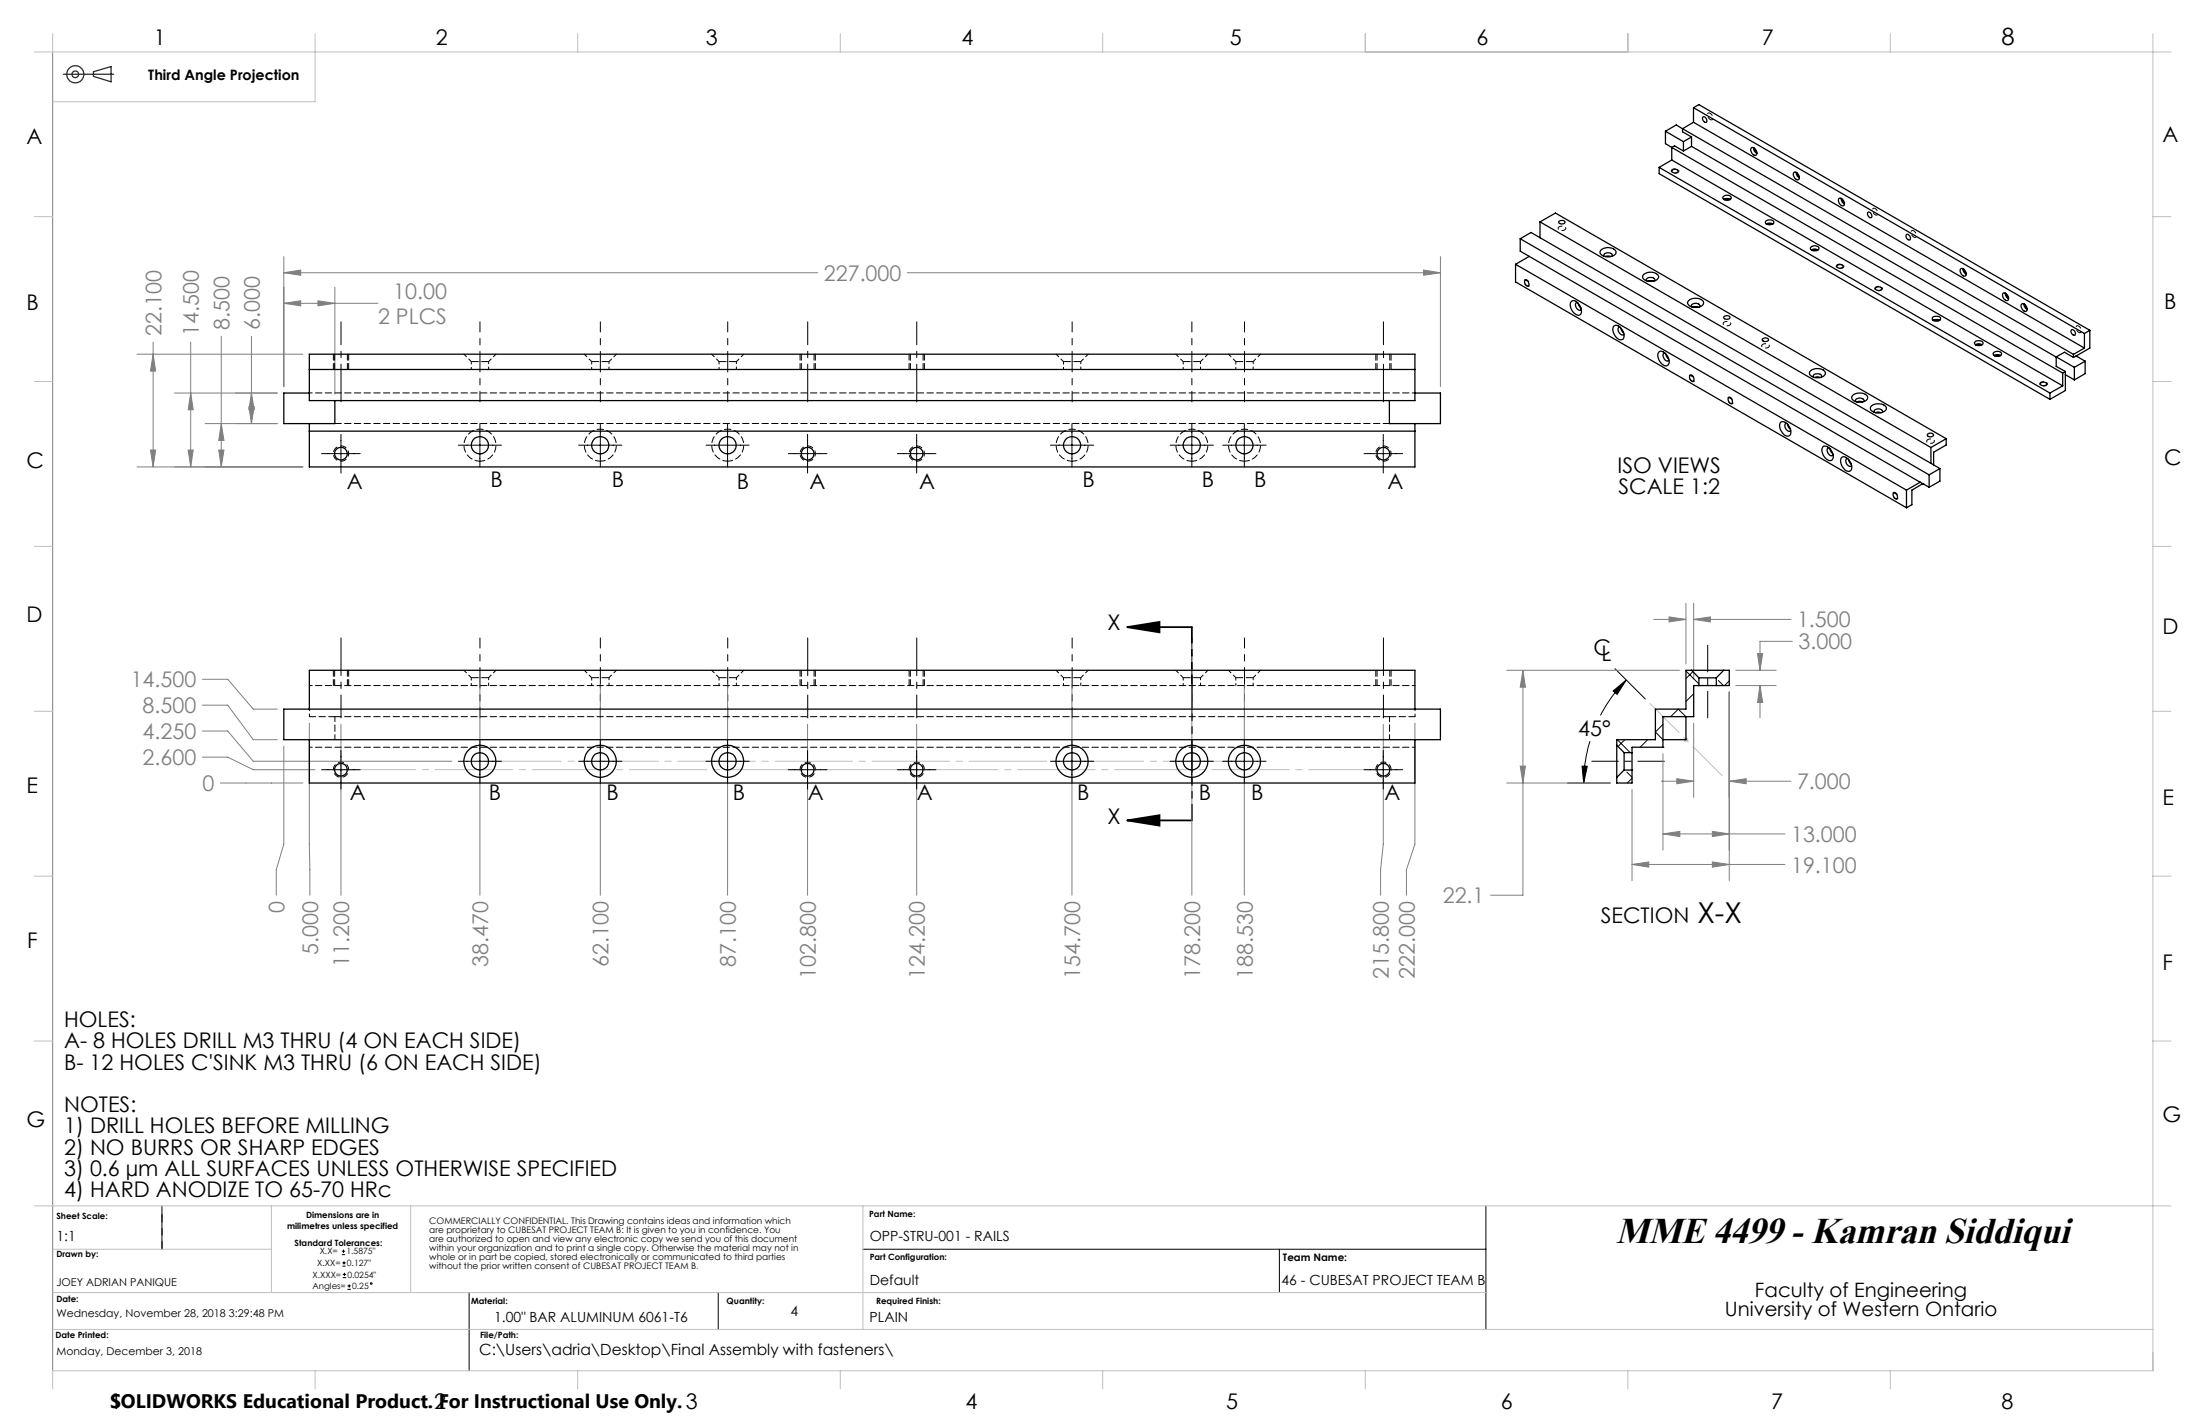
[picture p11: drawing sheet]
<svg xmlns="http://www.w3.org/2000/svg" width="432mm" height="279mm" viewBox="0 0 432 279" stroke-linecap="round" stroke-linejoin="round" font-family="sans-serif">
<g fill="none" stroke="#000" stroke-width=".2">
<path d="M63.1 89h7.6M66.9 85.2v7.6M90 87.3h8.4M94.2 83.1v8.5M113.6 87.3h8.5M117.8 83.1v8.5M138.6 87.3h8.4M142.8 83.1v8.5M154.7 89h7.6M158.5 85.2v7.6M176.1 89h7.6M179.9 85.2v7.6"/>
<path d="M206.2 87.3h8.5M210.4 83.1v8.5M229.7 87.3h8.5M233.9 83.1v8.5M240 87.3h8.5M244.2 83.1v8.5M267.7 89h7.6M271.5 85.2v7.6M316.6 135.6l2.6-2.2-1.8 2.8zM317 131.2l5.9 6M319.2 133.4a28 28 0 0 0-5.1 7M63.1 151h7.6"/>
<path d="M66.9 147.2v7.6M90 149.4h8.4M94.2 145.1v8.5M113.6 149.4h8.5M117.8 145.1v8.5M138.6 149.4h8.4M142.8 145.1v8.5M154.7 151h7.6M158.5 147.2v7.6M176.1 151h7.6M179.9 147.2v7.6M206.2 149.4h8.5"/>
<path d="M210.4 145.1v8.5M229.7 149.4h8.5M233.9 145.1v8.5M240 149.4h8.5M244.2 145.1v8.5M267.7 151h7.6M271.5 147.2v7.6M307.7 153.6h8.4M310.5 150.3l1 .1-.7 3.2zM312.1 145.4a29.4 29.4 0 0 0-1.3 8.2M31.8 236.6v8.5M291.6 236.6v24.2"/>
<path d="M67.1 246.2h.6M67.1 245.5h.6M67.2 248.4h.6M67.2 247.8h.6M67.3 250.7h.6M67.3 250h.6M67.4 245.2v.7M67.5 247.5v.6M67.6 249.7v.7M68.2 253h.7M68.2 252.3h.7M68.5 252v.7"/>
<path d="M92.1 253.6v15.4M141 253.6v7.2M169.4 245.1h122.2M251.1 245.1v8.5"/>
<circle cx="72.9" cy="251.8" r=".16"/>
</g>
<path d="M221.2 123l6.4-1v2.1zM221.2 123h12.7M221.2 161l6.4-1.1v2.1zM221.2 161h12.7" fill="none" stroke="#000" stroke-width=".35"/>
<g fill="none" stroke="#400040" stroke-width=".25">
<path d="M12.5 14.6h9.8M18.3 14.1l3.5-1v3l-3.5-1.1z"/>
<circle cx="14.8" cy="14.6" r="1.68"/>
<circle cx="14.8" cy="14.6" r=".66"/>
</g>
<g fill="none" stroke="#c0c0c0" stroke-width=".2">
<path d="M6.7 10.2h419.4M10.3 6.6v3.6M61.8 6.6v13.4h-51.5M113.4 6.6v3.6M164.9 6.6v3.6M216.4 6.6v3.6M268 6.6v3.6M319.5 6.6v3.6M371 6.6v3.6M422.6 6.6v262.4h-412.3v3.5M6.7 42.5h3.6M422.6 42.5h3.5"/>
<path d="M6.7 74.9h3.6M422.6 74.9h3.5M6.7 107.2h3.6M422.6 107.2h3.5M6.7 139.6h3.6M422.6 139.6h3.5M330.4 145.1h1M330.6 144.8l.7 .7M330.9 144.6v1M331.3 144.8l-.7 .7M6.7 171.9h3.6M422.6 171.9h3.5"/>
<path d="M6.7 204.3h3.6M422.6 204.3h3.5M6.7 236.6h419.4M53.3 236.6v17M80.6 236.6v17M169.4 236.6v24.2M10.3 253.6h281.3M10.3 245.1h43M10.3 260.8h412.3M61.8 269v3.5M113.4 269v3.5M164.9 269v3.5"/>
<path d="M216.4 269v3.5M268 269v3.5M319.5 269v3.5M371 269v3.5"/>
</g>
<g fill="none" stroke="#808080" stroke-width=".2">
<path d="M10.3 10.2v258.8M55.7 59.5l3.3-.5v1zM55.7 53.5l3.3-.5v1zM55.7 50.3v25.5M55.7 59.5h18.5M55.7 53.5h104.8M62.4 59l3.3 .5-3.3 .5zM65.7 56.3v21M178.1 53.5h104.6M279.4 53l3.3 .5-3.3 .5zM282.7 50.3v25.5M26.9 69.5h32.5"/>
<path d="M30.1 69.5l.5 3.3h-1.1zM30.1 67.1v24.5M34.3 77.1h20.1M37.4 77.1l.5 3.3h-1zM37.4 67.1v24.5M43.4 66v25.6M48.9 79.8h1l-.5 3.3zM49.4 77.1l.5 3.3h-1zM49.4 66v17.1M26.9 91.6h32.5M29.5 88.3h1.1l-.5 3.3zM36.9 88.3h1l-.5 3.3z"/>
<path d="M40.3 83.1h14.1M42.9 88.3h1.1l-.6 3.3zM43.4 83.1l.6 3.3h-1.1zM330.9 118.4v11.8M332.4 118.4v14.8M39.7 138.4h5l5 6.7h4.7M39.7 133.3h5l5 5.8h4.7M94.2 134.3v41.3M117.8 134.3v41.3M142.8 134.3v41.3M210.4 134.3v41.3M233.9 134.3v41.3"/>
<path d="M244.2 134.3v41.3M295.7 131.5h33.9M298.9 131.5l.5 3.3h-1zM298.9 131.5v44.1h-6.3M324.6 121.5h6.3M327.6 121l3.3 .5-3.3 .5zM332.4 121.5l3.3-.5v1zM332.4 121.5h19.1M339.4 135.8v37M340.7 131.5h7.9M340.7 134.5h7.9M344.9 128.2h1.1l-.6 3.3z"/>
<path d="M345.4 134.5l.6 3.3h-1.1zM345.4 134.5v6.4M351.8 125.8h-6.4v5.7M39.7 148.6h5l5 2.4h12.1M39.7 143.4h5l5 6h39M43.3 153.6h16.1M55.7 146.4v19.2l-1.5 5v5M60.7 141.9l.1 33.7M66.9 142.1v33.5M158.5 142.1v33.5M179.9 142.1v33.5M271.5 142.1v23.5l-.5 5v5"/>
<path d="M277.7 141.9v23.7l-1.7 5v5M295.7 153.6h20.4M298.4 150.3h1l-.5 3.3zM320.3 154.9v17.9M326.1 153.3h6.3M326.4 147.9v18.9M329.1 152.8l3.3 .5-3.3 .5zM332.4 141.9v14.6M339.4 153.3l3.3-.5v1zM339.4 153.3h12.1M320.3 169.6l3.3-.5v1zM320.3 169.6h30"/>
<path d="M326.4 163.6l3.3-.5v1zM326.4 163.6h23.9M336.1 163.1l3.3 .5-3.3 .5zM336.1 169.1l3.3 .5-3.3 .5z"/>
</g>
<g fill="none" stroke="#000" stroke-width=".2" stroke-dasharray="1.3 .6" stroke-dashoffset=".7" stroke-linecap="butt">
<path d="M329.3 33.9a.76 .76 0 0 1-1.3-.5 .87 .87 0 0 1 1.5 .2l-.2 .3M335.7 23.4a.41 .41 0 0 0 .5-.1 .41 .41 0 0 0-.1-.5l-.2-.4a.44 .44 0 0 0-.7-.2 .44 .44 0 0 0 0 .7l.5 .5M299.7 54.9a.76 .76 0 0 1 .2 1.3 .87 .87 0 0 1-.5-1.4l.3 .1M307.1 45.1a.41 .41 0 0 0 .2-.5 .41 .41 0 0 0-.6-.2h-.3a.44 .44 0 0 0-.6 .4 .44 .44 0 0 0 .6 .4l.7-.1M361.7 52.6a.76 .76 0 0 1-1.3-.5 .87 .87 0 0 1 1.5 .2l-.2 .3M368 42.1a.41 .41 0 0 0 .6-.1 .41 .41 0 0 0-.1-.5l-.2-.4a.44 .44 0 0 0-.7-.2 .44 .44 0 0 0 0 .7l.4 .5M369.2 56.9a.76 .76 0 0 1-1.2-.4 .87 .87 0 0 1 1.5 .2l-.3 .2M375.6 46.5a.41 .41 0 0 0 .6-.1 .41 .41 0 0 0-.1-.6l-.2-.3a.44 .44 0 0 0-.7-.2 .44 .44 0 0 0 0 .7l.4 .5M332.1 73.6a.76 .76 0 0 1 .2 1.3 .87 .87 0 0 1-.6-1.4l.4 .1M339.5 63.8a.41 .41 0 0 0 .1-.5 .41 .41 0 0 0-.5-.2h-.4a.44 .44 0 0 0-.5 .4 .44 .44 0 0 0 .6 .4l.7-.1M339.6 78a.76 .76 0 0 1 .3 1.3 .87 .87 0 0 1-.6-1.4l.3 .1M347.1 68.2a.41 .41 0 0 0 .1-.6 .41 .41 0 0 0-.5-.2h-.4a.44 .44 0 0 0-.5 .5 .44 .44 0 0 0 .6 .4l.7-.1"/>
<path d="M401.6 75.6a.76 .76 0 0 1-1.2-.4 .87 .87 0 0 1 1.4 .2l-.2 .2M408 65.2a.41 .41 0 0 0 .5-.1 .41 .41 0 0 0-.1-.6l-.2-.3a.44 .44 0 0 0-.6-.2 .44 .44 0 0 0 0 .7l.4 .5M68.4 89a1.5 1.5 0 0 1-2.2 1.3 1.5 1.5 0 0 1-.1-2.5 1.5 1.5 0 0 1 2.3 1v.2M160 89a1.5 1.5 0 0 1-2.2 1.3 1.5 1.5 0 0 1-.1-2.5 1.5 1.5 0 0 1 2.3 1v.2M181.4 89a1.5 1.5 0 0 1-2.2 1.3 1.5 1.5 0 0 1-.1-2.5 1.5 1.5 0 0 1 2.3 1v.2M273 89a1.5 1.5 0 0 1-2.2 1.3 1.5 1.5 0 0 1-.1-2.5 1.5 1.5 0 0 1 2.3 1v.2M372 96.7a.76 .76 0 0 1 .3 1.3 .87 .87 0 0 1-.6-1.4l.3 .1M379.4 86.9a.41 .41 0 0 0 .2-.6 .41 .41 0 0 0-.5-.2h-.4a.44 .44 0 0 0-.5 .5 .44 .44 0 0 0 .6 .4l.6-.1M66.9 149.5a1.5 1.5 0 0 1 1.4 2.2 1.5 1.5 0 0 1-2.6 .2 1.5 1.5 0 0 1 1.1-2.4h.1M158.5 149.5a1.5 1.5 0 0 1 1.4 2.2 1.5 1.5 0 0 1-2.6 .2 1.5 1.5 0 0 1 1.1-2.4h.1M179.9 149.5a1.5 1.5 0 0 1 1.4 2.2 1.5 1.5 0 0 1-2.6 .2 1.5 1.5 0 0 1 1.1-2.4h.1M271.5 149.5a1.5 1.5 0 0 1 1.4 2.2 1.5 1.5 0 0 1-2.6 .2 1.5 1.5 0 0 1 1.1-2.4h.1"/>
</g>
<path d="M66.9 78.8v-15.7M158.5 78.8v-15.7M179.9 78.8v-15.7M271.5 78.8v-15.7M66.9 125.2v15.7M158.5 125.2v15.7M179.9 125.2v15.7M271.5 125.2v15.7" fill="none" stroke="#000" stroke-width=".2" stroke-dasharray="15.2 1.3 1.3 1.3" stroke-dashoffset="7.9"/>
<g fill="none" stroke="#000" stroke-width=".2" stroke-dasharray="15.2 1.3 1.3 1.3" stroke-dashoffset="13.2">
<path d="M94.2 78.8v-7.9M94.2 63.1v7.8M117.8 78.8v-7.9M117.8 63.1v7.8M142.8 78.8v-7.9M142.8 63.1v7.8M210.4 78.8v-7.9M210.4 63.1v7.8M233.9 78.8v-7.9M233.9 63.1v7.8M244.3 78.8v-7.9M244.3 63.1v7.8"/>
<path d="M94.2 125.2v7.8M117.8 125.2v7.8M142.8 125.2v7.8M210.4 125.2v7.8M233.9 125.2v7.8M244.3 125.2v7.8M94.2 140.9v-7.9M117.8 140.9v-7.9M142.8 140.9v-7.9M210.4 140.9v-7.9M233.9 140.9v-7.9M244.3 140.9v-7.9"/>
</g>
<path d="M335.2 126.6v14.3M312.4 149.4h14.3" fill="none" stroke="#000" stroke-width=".2" stroke-dasharray="15.2 1.3 1.3 1.3" stroke-dashoffset="10"/>
<path d="M233.9 123v37.9" fill="none" stroke="#000" stroke-width=".35" stroke-dasharray="6.3 1.3 1.3 1.3 1.3 1.3" stroke-dashoffset="3.3"/>
<path d="M31.8 245.1v-6.8" fill="none" stroke="#000" stroke-width=".2" stroke-dasharray="15.2 1.3 1.3 1.3" stroke-dashoffset="13.8"/>
<path d="M94.2 149.4h150.1" fill="none" stroke="#c0c0c0" stroke-width=".2" stroke-dasharray="15.2 1.3 1.3 1.3" stroke-dashoffset="-.7"/>
<path d="M66.9 151h204.6" fill="none" stroke="#c0c0c0" stroke-width=".2" stroke-dasharray="15.2 1.3 1.3 1.3" stroke-dashoffset=".6"/>
<path d="M338 152.2l-14.1-14.2" fill="none" stroke="#c0c0c0" stroke-width=".2" stroke-dasharray="15.2 1.3 1.3 1.3" stroke-dashoffset="7.1"/>
<g fill="none" stroke="#000" stroke-width=".2" stroke-dasharray="1.3 .6" stroke-dashoffset=".1">
<path d="M65.4 69.5v3M68.4 69.5v3M157 69.5v3M160 69.5v3M178.4 69.5v3M181.4 69.5v3M270 69.5v3M273 69.5v3M65.4 134.5v-3M68.4 134.5v-3M157 134.5v-3M160 134.5v-3"/>
<path d="M178.4 134.5v-3M181.4 134.5v-3M270 134.5v-3M273 134.5v-3"/>
</g>
<g fill="#000">
<path d="M221.2 123l6.4-1v2.1zM221.2 161l6.4-1.1v2.1z"/>
<path d="M316.6 135.6l2.6-2.2-1.8 2.8zM310.5 150.3l1 .1-.7 3.2z"/>
</g>
<g fill="#808080">
<path d="M62.4 59l3.3 .5-3.3 .5zM55.7 59.5l3.3-.5v1zM55.7 53.5l3.3-.5v1zM279.4 53l3.3 .5-3.3 .5zM327.6 121l3.3 .5-3.3 .5zM332.4 121.5l3.3-.5v1zM344.9 128.2h1.1l-.6 3.3zM345.4 134.5l.6 3.3h-1.1zM339.4 153.3l3.3-.5v1zM329.1 152.8l3.3 .5-3.3 .5zM336.1 163.1l3.3 .5-3.3 .5zM326.4 163.6l3.3-.5v1zM320.3 169.6l3.3-.5v1zM336.1 169.1l3.3 .5-3.3 .5zM298.4 150.3h1l-.5 3.3zM298.9 131.5l.5 3.3h-1z"/>
<path d="M42.9 88.3h1.1l-.6 3.3zM43.4 83.1l.6 3.3h-1.1z"/>
<path d="M36.9 88.3h1l-.5 3.3zM37.4 77.1l.5 3.3h-1z"/>
<path d="M30.1 69.5l.5 3.3h-1.1zM29.5 88.3h1.1l-.5 3.3zM49.4 77.1l.5 3.3h-1zM48.9 79.8h1l-.5 3.3z"/>
</g>
<g fill="none" stroke="#000" stroke-width=".25">
<path d="M325.6 32.8l76.7 44.3M325.6 32.8v1.3l76.7 44.3M326.9 25.8l3.5 2M326.9 25.8v2.4l1.2 .7M328.1 28.9l76.7 44.3M328.1 31.4l-2.5 1.4M328.1 31.4l76.7 44.3M328.1 28.9l.5-.3 1.8 1M328.1 28.9v2.5M328.2 33.4a.66 .66 0 0 1 .7-.2 .66 .66 0 0 1 .5 .5 .73 .73 0 0 1-1.3-.2zM330.2 25.3v.6l1.8 1M330.2 25.3l76.8 44.2"/>
<path d="M330.2 25.3l-1.2-.8-2.1 1.3M330.4 27.8v1.8M332 28.7l-1.6 .9M332 28.7l71.6 41.4M332 26.9v1.8M332 26.9l-1.6 .9M332.4 24l76.7 44.3M332.4 21.1v2.9M332.4 21.1l76.7 44.3M332.4 21.1l1-.6 76.8 44.3M332.4 24l-2.2 1.3M334.2 23a.69 .69 0 0 1 .7 .3 .69 .69 0 0 1 0 .7 .78 .78 0 0 1-.7-1z"/>
<path d="M338.2 38.6a.97 .97 0 0 1 1.6 .3 .94 .94 0 0 1-1.7-.2zM338.3 39.1l.5-.2 .8 .2M338.4 39.2h1.1M343.7 29a.92 .92 0 0 1 1.1 1.3 .54 .54 0 0 1-.5 .2 .54 .54 0 0 1-.4-.4l-.2-.3a.63 .63 0 0 1 0-.8zM344.2 29l.1 .5 .5 .6M344.3 29l.5 1M352.1 33.8a.98 .98 0 0 1 1 1.4 .81 .81 0 0 1-1.1-.8zM352.5 33.8l.1 .5 .6 .6M352.6 33.9l.6 .9M360.9 38.9a.89 .89 0 0 1 1 .5 .89 .89 0 0 1-.1 1 1.04 1.04 0 0 1-.9-1.5zM361.4 38.9l.2 .8 .4 .3M361.5 39l.5 .9"/>
<path d="M297.5 51.9v3.4l76.7 44.3M297.5 51.9l76.7 44.3M298.4 46.8v2.5l78.5 45.3M298.4 46.8l80.2 46.4M299.3 55.1a.62 .62 0 0 1 .7 .2 .62 .62 0 0 1-.1 .8l-.3-.1-.3-.4zM300.1 50.3l-2.6 1.6M302.3 46.6l-1.8-1-2.1 1.2M302.3 46.6l78.5 45.3M302.3 43.5l76.7 44.3M302.3 43.5l3-1.7 76.7 44.3M302.3 43.5v3.1M306 43.5a.73 .73 0 0 1 1.2 .1 .74 .74 0 0 1-1.3 0z"/>
<path d="M308.4 59.1l.2-.1a1.99 1.99 0 0 1 1.8 2.3 .7 .7 0 0 1-.6 .6 .7 .7 0 0 1-.7-.4 1.9 1.9 0 0 1-.7-2.4zM309.6 59.4h-.1a.9 .9 0 0 0-.1 1 .9 .9 0 0 0 .9 .4l.1-.1M309.8 59.5l.1 .4 .4 .6M314.3 49a2.03 2.03 0 0 1 2.9 .4 1.42 1.42 0 0 1-1.8 1l-.9-.3a.64 .64 0 0 1-.5-.5 .64 .64 0 0 1 .3-.6zM314.8 50.3v-.1a.94 .94 0 0 1 1.6-.4v.5M315.1 50.3l.4-.1 .7 .1M322.6 53.8a2.07 2.07 0 0 1 2.9 .4 1.37 1.37 0 0 1-1.7 1 1.03 1.03 0 0 1-1.3-1.2zM323.2 55.1a.61 .61 0 0 1 .2-.6 .61 .61 0 0 1 .7-.1l.2 .1a.42 .42 0 0 1 .4 .6M323.4 55.2l.5-.1 .6 .1M331.5 58.9a2.06 2.06 0 0 1 2.9 .4 1.34 1.34 0 0 1-1.8 1l-1.1-.4a.57 .57 0 0 1 0-1zM346.6 43.4a1.14 1.14 0 0 1 1.6 .1 .94 .94 0 0 1-1.6 .4zM346.7 44l.5-.2 .8 .2"/>
<path d="M346.8 44h1.1M355.4 48.5a.97 .97 0 0 1 1.6 .3 .96 .96 0 0 1-1.7-.2zM355.5 49l.5-.1 .8 .1M355.6 49.1h1.1M360.6 52.1a.66 .66 0 0 1 .6-.2 .66 .66 0 0 1 .5 .5 .73 .73 0 0 1-1.2-.2zM366.6 41.7a.69 .69 0 0 1 .7 .3 .69 .69 0 0 1 0 .7 .78 .78 0 0 1-.7-1zM368.2 56.4l.5-.1 .6 .2a.62 .62 0 0 1-.6 .5 .62 .62 0 0 1-.6-.4zM374.2 46a.7 .7 0 0 1 .7 .3 .7 .7 0 0 1-.1 .8 .76 .76 0 0 1-.6-1.1zM384.8 52.7a.96 .96 0 0 1 1 1.4 .93 .93 0 0 1-.9-.4 .93 .93 0 0 1-.1-1zM385.3 52.7l.1 .5 .5 .6M385.4 52.8l.5 .9M393.1 57.5a.89 .89 0 0 1 1 .5 .89 .89 0 0 1-.1 1 1.04 1.04 0 0 1-.9-1.5z"/>
<path d="M393.6 57.5l.2 .8 .4 .3M393.7 57.6l.5 .9M396.8 59.7a.96 .96 0 0 1 1 1.3 .95 .95 0 0 1-1-1.3zM397.2 59.6l.1 .5 .6 .6M397.3 59.7l.6 .9M60.7 72.5h217M60.7 69.5h217v9.1h-217zM60.7 77.1h-5v6h10v-4.5M277.7 77.1h5v6h-10v-4.5M316.7 64.1l.1-.1a1.33 1.33 0 0 1 1.7 .9 1.04 1.04 0 0 1-.4 1.8 2.1 2.1 0 0 1-1.4-2.6zM318 64.2a.73 .73 0 0 0-.5 .7 .73 .73 0 0 0 .5 .6l.2 .2a.35 .35 0 0 0 .5-.2M318.1 64.3l.2 .7 .4 .3"/>
<path d="M325.6 69a1.49 1.49 0 0 1 1.9 1.4 .82 .82 0 0 1 0 1 .82 .82 0 0 1-1 .2 2.07 2.07 0 0 1-.9-2.6zM326.8 69.3h-.2a.96 .96 0 0 0 .6 1.5l.4-.2M327 69.5l.2 .6 .3 .3M331.6 73.8a.62 .62 0 0 1 .8 .2 .62 .62 0 0 1-.1 .8l-.3-.1-.3-.4zM332 60.2a.71 .71 0 0 1 .4-.7 .71 .71 0 0 1 .8 .1l.2 .1a.36 .36 0 0 1 .2 .5M332.2 60.3l.5-.2 .6 .2M338.3 62.2a.73 .73 0 0 1 1.2 .1 .65 .65 0 0 1-.6 .4 .65 .65 0 0 1-.6-.5zM339.3 78a.78 .78 0 0 1 .7 1.1 .69 .69 0 0 1-.7-.3 .69 .69 0 0 1 0-.8zM345.9 66.5a.77 .77 0 0 1 1.2 .2 .68 .68 0 0 1-.6 .3 .68 .68 0 0 1-.6-.5zM355.4 72.7a2.03 2.03 0 0 1 2.9 .4 1.77 1.77 0 0 1-2.7 .8 .65 .65 0 0 1-.2-1.2zM355.9 74v-.1a.93 .93 0 0 1 1.6-.3v.4M356.2 74.1l.4-.2 .7 .2"/>
<path d="M363.7 77.5a2.19 2.19 0 0 1 2.8 .2l.1 .2a1.36 1.36 0 0 1-1.8 1l-1.1-.4a.57 .57 0 0 1 0-1zM364.2 78.8a.71 .71 0 0 1 .4-.7 .71 .71 0 0 1 .8 .1h.2a.36 .36 0 0 1 .2 .6M364.5 78.9l.4-.2 .6 .2M367.3 79.6a2.26 2.26 0 0 1 2.9 .2 .76 .76 0 0 1-.7 1.1 1.91 1.91 0 0 1-2.4-.7zM379.3 62.3a1.14 1.14 0 0 1 1.6 .1 .94 .94 0 0 1-1.6 .4zM379.4 62.8l.5-.1 .8 .1M379.5 62.9h1.1M387.7 67.6l.5-.1 .8 .1M387.8 67a.97 .97 0 0 1 1.4 .4 .96 .96 0 0 1-1.7-.2zM387.8 67.7h1.1M391.3 69.2a.97 .97 0 0 1 1.6 .3 .94 .94 0 0 1-1.7-.1zM391.4 69.7l.5-.1 .8 .1"/>
<path d="M391.5 69.8h1.1M400.5 75.1l.6-.1 .6 .2a.65 .65 0 0 1-.5 .5 .65 .65 0 0 1-.7-.3zM402.3 77.1v1.3M403.6 70v1.9l1.8 1M403.6 70l3.5 2.1M403.6 70l1.6-.9 1.8 1M404.8 73.2v2.5M404.8 75.7l-2.5 1.4M405.4 73.5l1.7 1M405.4 72.9v3.7l-3.1 1.8M405.4 72.9l-.6 .3M406.6 64.7a.7 .7 0 0 1 .6 .3 .7 .7 0 0 1 0 .8 .76 .76 0 0 1-.6-1.1z"/>
<path d="M407 69.5v.6M407.1 72.1v2.4M407.5 69.9l1.8 1M407.5 69.9l-.5 .2M409.1 68.3l-2.1 1.2M409.1 65.4v2.9M409.3 70.9v2.4l-2.2 1.2M409.3 70.9l-2.2 1.2M410.2 64.8l-1.1 .6M410.2 64.8v3.5l-2.7 1.6M60.7 83.1v8.5h217v-8.5M60.7 84.6h217"/>
<path d="M349.5 82.8a1.76 1.76 0 0 1 2 2 .74 .74 0 0 1-.5 .8 .74 .74 0 0 1-.9-.3 1.97 1.97 0 0 1-.6-2.5zM350.7 83.1h-.1a.97 .97 0 0 0 .7 1.5l.2-.2M350.9 83.3l.2 .6 .3 .3M357.8 87.6a1.71 1.71 0 0 1 2 1.7 .78 .78 0 0 1-.3 1 .78 .78 0 0 1-1-.2 2.05 2.05 0 0 1-.7-2.5zM359 87.9h-.2a1 1 0 0 0 .8 1.5l.2-.2M359.2 88.1l.1 .4 .4 .5M361.5 89.7a1.4 1.4 0 0 1 1.7 1.1 1.04 1.04 0 0 1-.4 1.7 2 2 0 0 1-1.3-2.8zM362.7 90h-.2a.9 .9 0 0 0-.1 1 .9 .9 0 0 0 1 .4v-.1M362.8 90.1l.1 .5 .5 .5M367.9 80.9a.71 .71 0 0 1 .3-.7 .71 .71 0 0 1 .8 .1 .42 .42 0 0 1 .4 .6M368.1 81l.4-.1 .7 .1M371.7 96.7a.78 .78 0 0 1 .7 1.1 .69 .69 0 0 1-.7-.3 .69 .69 0 0 1 0-.8z"/>
<path d="M374.2 96.2v3.4M376.9 94.6l1.7 1M376.9 94.6l-2.7 1.6M377.4 94.9h.1M377.4 94.9l-2.2 1.3v2.8l-1 .6M378.3 85.2a.73 .73 0 0 1 1.2 .2 .68 .68 0 0 1-.7 .3 .68 .68 0 0 1-.5-.5zM378.6 93.2v2.4M379 87.8v3.1M380.8 91.9l-2.2 1.3M380.8 91.9v2.5l-2.2 1.2M382 86.1l-3 1.7M382 86.1v1.2l-2.5 1.4v2.5"/>
<path d="M55.7 139.1h227v6h-227zM60.7 139.1v-7.6h217v7.6M332 131.5h6.3M332 131.5h-1.1v7.6h-6v6h-7.6v1.1M332 131.5l1.4 1.5M333.4 133h3.5M333.4 134.5h3.5M333.4 133v1.5M333.4 134.5h-1v6.1h-6v6h-6.1v1.1M336.9 133v1.5M338.3 131.5h1.1v3h-2.5M338.3 131.5l-1.4 1.5"/>
<path d="M60.7 145.1v8.5h217v-8.5M317.3 146.2v6.3M317.3 146.2l1.5 1.5M318.8 147.7v3.4M318.8 147.7h1.5M318.8 151.1l-1.5 1.4M318.8 151.1h1.5M320.3 147.7v3.4M320.3 151.1v2.5h-3v-1.1M330.9 140.6v4.5h-4.5"/>
<circle cx="66.9" cy="89" r="1.25"/>
<circle cx="94.2" cy="87.4" r="1.71"/>
<circle cx="117.8" cy="87.4" r="1.71"/>
<circle cx="142.8" cy="87.4" r="1.71"/>
<circle cx="158.5" cy="89" r="1.26"/>
<circle cx="179.9" cy="89" r="1.25"/>
<circle cx="210.4" cy="87.4" r="1.69"/>
<circle cx="233.9" cy="87.4" r="1.71"/>
<circle cx="244.3" cy="87.4" r="1.69"/>
<circle cx="271.5" cy="89" r="1.26"/>
<circle cx="66.9" cy="151" r="1.25"/>
<circle cx="94.2" cy="149.4" r="3.2"/>
<circle cx="94.2" cy="149.4" r="1.71"/>
<circle cx="117.8" cy="149.4" r="3.1"/>
<circle cx="117.8" cy="149.4" r="1.71"/>
<circle cx="142.8" cy="149.4" r="1.71"/>
<circle cx="142.8" cy="149.4" r="3.1"/>
<circle cx="158.5" cy="151" r="1.26"/>
<circle cx="179.9" cy="151" r="1.25"/>
<circle cx="210.4" cy="149.4" r="3.1"/>
<circle cx="210.4" cy="149.4" r="1.69"/>
<circle cx="233.9" cy="149.4" r="3.1"/>
<circle cx="233.9" cy="149.4" r="1.71"/>
<circle cx="244.2" cy="149.4" r="3.1"/>
<circle cx="244.3" cy="149.4" r="1.69"/>
<circle cx="271.5" cy="151" r="1.26"/>
</g>
<path d="M92.5 70.9h3.4M116.1 70.9h3.4M141.1 70.9h3.4M208.7 70.9h3.4M232.2 70.9h3.4M242.6 70.9h3.4M92.5 133h3.4M116.1 133h3.4M141.1 133h3.4M208.7 133h3.4M232.2 133h3.4M242.6 133h3.4" fill="none" stroke="#000" stroke-width=".2" stroke-dasharray="1.3 .6" stroke-dashoffset="-.1"/>
<path d="M60.7 77.1h217M60.7 134.5h217M60.7 146.6h217" fill="none" stroke="#000" stroke-width=".2" stroke-dasharray="1.3 .6" stroke-dashoffset=".7"/>
<path d="M65.7 83.1h207M65.7 140.6h207M65.7 140.6h-5M277.7 140.6h-5" fill="none" stroke="#000" stroke-width=".2" stroke-dasharray="1.3 .6"/>
<path d="M94.2 90.5a3.1 3.1 0 0 1-2.8-4.5 3.1 3.1 0 0 1 5.3-.6 3.1 3.1 0 0 1-1.8 5l-.7 .1M117.8 90.5a3.1 3.1 0 0 1-2.8-4.5 3.1 3.1 0 0 1 5.3-.6 3.1 3.1 0 0 1-1.8 5l-.7 .1M142.8 90.5a3.1 3.1 0 0 1-2.8-4.5 3.1 3.1 0 0 1 5.3-.6 3.1 3.1 0 0 1-1.8 5l-.7 .1M210.4 90.5a3.1 3.1 0 0 1-2.8-4.5 3.1 3.1 0 0 1 5.3-.6 3.1 3.1 0 0 1-1.8 5l-.7 .1M233.9 90.5a3.1 3.1 0 0 1-2.8-4.5 3.1 3.1 0 0 1 5.3-.6 3.1 3.1 0 0 1-1.8 5l-.7 .1M244.3 90.5a3.1 3.1 0 0 1-2.9-4.5 3.1 3.1 0 0 1 5.3-.6 3.1 3.1 0 0 1-1.7 5l-.7 .1M65.7 145.1v-4.5M272.7 145.1v-4.5" fill="none" stroke="#000" stroke-width=".2" stroke-dasharray="1.3 .6" stroke-dashoffset=".3"/>
<g fill="none" stroke="#000" stroke-width=".2" stroke-dasharray="1.3 .6" stroke-dashoffset=".6">
<path d="M91.1 69.5l1.4 1.4M95.9 70.9l1.5-1.4M114.7 69.5l1.4 1.4M119.5 70.9l1.5-1.4M139.7 69.5l1.4 1.4M144.5 70.9l1.5-1.4M207.3 69.5l1.4 1.4M212.1 70.9l1.5-1.4M230.8 69.5l1.4 1.4M235.6 70.9l1.5-1.4M241.1 69.5l1.5 1.4M246 70.9l1.4-1.4"/>
<path d="M91.1 131.5l1.4 1.5M95.9 133l1.5-1.5M114.7 131.5l1.4 1.5M119.5 133l1.5-1.5M139.7 131.5l1.4 1.5M144.5 133l1.5-1.5M207.3 131.5l1.4 1.5M212.1 133l1.5-1.5M230.8 131.5l1.4 1.5M235.6 133l1.5-1.5M241.1 131.5l1.5 1.5M246 133l1.4-1.5"/>
</g>
<g fill="none" stroke="#000" stroke-width=".2" stroke-dasharray="1.3 .6" stroke-dashoffset=".1">
<path d="M65.7 69.5v3M68.2 72.5v-3M157.3 69.5v3M159.8 72.5v-3M178.7 69.5v3M181.2 72.5v-3M270.3 69.5v3M272.8 72.5v-3M65.7 131.5v3M68.2 134.5v-3M157.3 131.5v3M159.8 134.5v-3"/>
<path d="M178.7 131.5v3M181.2 134.5v-3M270.3 131.5v3M272.8 134.5v-3"/>
</g>
<g fill="none" stroke="#000" stroke-width=".2" stroke-dasharray="1.3 .6" stroke-dashoffset=".8">
<path d="M92.5 70.9v1.6M95.9 72.5v-1.6M116.1 70.9v1.6M119.5 72.5v-1.6M141.1 70.9v1.6M144.5 72.5v-1.6M208.7 70.9v1.6M212.1 72.5v-1.6M232.2 70.9v1.6M235.6 72.5v-1.6M242.6 70.9v1.6M246 72.5v-1.6"/>
<path d="M92.5 133v1.5M95.9 134.5v-1.5M116.1 133v1.5M119.5 134.5v-1.5M141.1 133v1.5M144.5 134.5v-1.5M208.7 133v1.5M212.1 134.5v-1.5M232.2 133v1.5M235.6 134.5v-1.5M242.6 133v1.5M246 134.5v-1.5"/>
<path d="M60.7 140.6v-1.5M277.7 140.6v-1.5"/>
</g>
<g fill="none" stroke="#000" stroke-width=".2">
<path d="M330.9 131.7l2.5 2.5M332.2 131.8l-1.3 1.3M332.4 136.1l-1.5 1.5M337.3 133.5l1 1M339.4 133.6l-.9 .9M317.4 145.1l2.6 2.6M318.9 145.1l-1.3 1.4M319.3 151.5l1 1M320.3 152.7l-.9 .9M323.4 145.1l-1.5 1.5M326.4 146.6h.1M326.4 142.1l-1.5 1.5 1.5 1.5"/>
<path d="M327.9 140.6l1.5-1.5 1.5 1.5M332.4 140.6h.1"/>
</g>
<text font-size="7.3" x="317.2" y="244">MME 4499 - Kamran Siddiqui</text>
<text font-size="5.6" x="333.2" y="181.1">X-X</text>
<text font-size="4.7" x="392.8" y="8.8">8</text>
<g font-size="4.2">
<text x="30.2" y="8.8">1</text>
<text x="85.6" y="8.8">2</text>
<text x="138.6" y="8.8">3</text>
<text x="188.7" y="8.8">4</text>
<text x="241.4" y="8.8">5</text>
<text x="289.8" y="8.8">6</text>
<text x="345.8" y="8.8">7</text>
<text x="5.2" y="28.3">A</text>
<text x="424.4" y="27.8">A</text>
<text x="5.2" y="60.8">B</text>
<text x="424.8" y="60.5">B</text>
<text x="5.2" y="91.9">C</text>
<text x="68.1" y="95.9">A</text>
<text x="96.3" y="95.5">B</text>
<text x="120.1" y="95.5">B</text>
<text x="144.6" y="95.9">B</text>
<text x="158.9" y="95.9">A</text>
<text x="180.4" y="95.9">A</text>
<text x="212.5" y="95.5">B</text>
<text x="235.9" y="95.5">B</text>
<text x="246.2" y="95.5">B</text>
<text x="272.3" y="95.9">A</text>
<text x="317.5" y="92.7">ISO VIEWS</text>
<text x="424.8" y="91.2">C</text>
<text x="317.7" y="96.9">SCALE 1:2</text>
<text x="5.2" y="122">D</text>
<text x="217.4" y="123.7">X</text>
<text x="424.4" y="124.4">D</text>
<text x="312.8" y="128.5">C</text>
<text x="314.3" y="129.7">L</text>
<text x="309.8" y="144.5">45°</text>
<text x="5.2" y="155.6">E</text>
<text x="68.7" y="157">A</text>
<text x="95.9" y="157">B</text>
<text x="119.1" y="157">B</text>
<text x="143.8" y="157">B</text>
<text x="158.5" y="157">A</text>
<text x="179.9" y="157">A</text>
<text x="211.4" y="157">B</text>
<text x="217.4" y="161.6">X</text>
<text x="235.3" y="157">B</text>
<text x="245.6" y="157">B</text>
<text x="271.7" y="157">A</text>
<text x="424.4" y="157.9">E</text>
<text x="5.3" y="186">F</text>
<text x="314.2" y="181.1">SECTION</text>
<text x="424.4" y="190.3">F</text>
<text x="12.6" y="201.5">HOLES:</text>
<text x="12.6" y="205.7">A- 8 HOLES DRILL M3 THRU (4 ON EACH SIDE)</text>
<text x="12.6" y="209.9">B- 12 HOLES C'SINK M3 THRU (6 ON EACH SIDE)</text>
<text x="5.2" y="221.2">G</text>
<text x="12.6" y="218.2">NOTES:</text>
<text x="424.4" y="220.1">G</text>
<text x="12.6" y="222.4">1) DRILL HOLES BEFORE MILLING</text>
<text x="12.6" y="226.6">2) NO BURRS OR SHARP EDGES</text>
<text x="12.6" y="230.7">3) 0.6 µm ALL SURFACES UNLESS OTHERWISE SPECIFIED</text>
<text x="12.6" y="234.9">4) HARD ANODIZE TO 65-70 HRc</text>
<text x="21.6" y="276.4">1</text>
<text x="85.2" y="276.4">2</text>
<text x="189.5" y="276.4">4</text>
<text x="240.7" y="276.4">5</text>
<text x="294.6" y="276.4">6</text>
<text x="347.6" y="276.4">7</text>
<text x="392.8" y="276.4">8</text>
</g>
<g font-size="4.2" fill="#808080">
<text x="77.2" y="58.6">10.00</text>
<text x="161.7" y="55.1">227.000</text>
<text x="31.7" y="65.9" transform="rotate(-90 31.7 65.9)">22.100</text>
<text x="39.1" y="65.9" transform="rotate(-90 39.1 65.9)">14.500</text>
<text x="45.1" y="64.8" transform="rotate(-90 45.1 64.8)">8.500</text>
<text x="51" y="64.8" transform="rotate(-90 51 64.8)">6.000</text>
<text x="74.2" y="63.6">2 PLCS</text>
<text x="352.7" y="123.1">1.500</text>
<text x="353" y="127.4">3.000</text>
<text x="25.7" y="134.8">14.500</text>
<text x="28" y="139.9">8.500</text>
<text x="28" y="145">4.250</text>
<text x="28" y="150.1">2.600</text>
<text x="39.8" y="155.2">0</text>
<text x="352.7" y="154.9">7.000</text>
<text x="351.5" y="165.2">13.000</text>
<text x="351.5" y="171.2">19.100</text>
<text x="55.8" y="179.1" transform="rotate(-90 55.8 179.1)">0</text>
<text x="283.2" y="177.2">22.1</text>
<text x="62.4" y="187.3" transform="rotate(-90 62.4 187.3)">5.000</text>
<text x="68.5" y="189.7" transform="rotate(-90 68.5 189.7)">11.200</text>
<text x="95.8" y="189.7" transform="rotate(-90 95.8 189.7)">38.470</text>
<text x="119.4" y="189.7" transform="rotate(-90 119.4 189.7)">62.100</text>
<text x="144.4" y="189.7" transform="rotate(-90 144.4 189.7)">87.100</text>
<text x="160.1" y="192" transform="rotate(-90 160.1 192)">102.800</text>
<text x="181.5" y="192" transform="rotate(-90 181.5 192)">124.200</text>
<text x="212" y="192" transform="rotate(-90 212 192)">154.700</text>
<text x="235.5" y="192" transform="rotate(-90 235.5 192)">178.200</text>
<text x="245.9" y="192" transform="rotate(-90 245.9 192)">188.530</text>
<text x="272.6" y="192" transform="rotate(-90 272.6 192)">215.800</text>
<text x="277.7" y="192" transform="rotate(-90 277.7 192)">222.000</text>
</g>
<g font-size="3.9">
<text x="344.5" y="254.4">Faculty of Engineering</text>
<text x="338.5" y="258.3">University of Western Ontario</text>
</g>
<text font-size="3.8" x="21.6" y="276.3">SOLIDWORKS Educational Product. For Instructional Use Only.3</text>
<text font-size="3" x="94" y="265.9">C:\Users\adria\Desktop\Final Assembly with fasteners\</text>
<g font-size="2.8">
<text x="29.1" y="15.8">Third Angle Projection</text>
<text x="11.1" y="243.6">1:1</text>
<text x="170.7" y="243.5">OPP-STRU-001 - RAILS</text>
<text x="170.7" y="252">Default</text>
</g>
<g font-size="2.7">
<text x="251.5" y="252">46 - CUBESAT PROJECT TEAM B</text>
<text x="97" y="259.5">1.00&quot; BAR ALUMINUM 6061-T6</text>
<text x="155.2" y="258.3">4</text>
<text x="170.7" y="259.5">PLAIN</text>
</g>
<g font-size="2.1">
<text x="11.1" y="252.4">JOEY ADRIAN PANIQUE</text>
<text x="11.1" y="258.4">Wednesday, November 28, 2018 3:29:48 PM</text>
<text x="11.1" y="265.9">Monday, December 3, 2018</text>
</g>
<text font-size="2" x="251.8" y="247.3">Team Name:</text>
<g font-size="1.8">
<text x="84.3" y="240.1">COMMERCIALLY CONFIDENTIAL. This Drawing contains ideas and information which</text>
<text x="84.3" y="241.9">are proprietary to CUBESAT PROJECT TEAM B: It is given to you in confidence. You</text>
<text x="84.3" y="243.6">are authorized to open and view any electronic copy we send you of this document</text>
<text x="84.3" y="245.4">within your organization and to print a single copy. Otherwise the material may not in</text>
<text x="84.3" y="247.2">whole or in part be copied, stored electronically or communicated to third parties</text>
<text x="84.3" y="248.9">without the prior written consent of CUBESAT PROJECT TEAM B.</text>
</g>
<g font-size="1.7">
<text x="11.1" y="239.1">Sheet Scale:</text>
<text x="60.1" y="238.9">Dimensions are in</text>
<text x="170.6" y="238.8">Part Name:</text>
<text x="56.3" y="241.2">milimetres unless specified</text>
<text x="57.8" y="244.4">Standard Tolerances:</text>
<text x="11.1" y="246.7">Drawn by:</text>
<text x="61.3" y="250.7">X.XXX=</text>
<text x="62.3" y="248.4">X.XX=</text>
<text x="62.7" y="246.1">X.X=</text>
<text x="68" y="246.1">1.5875&quot;</text>
<text x="68.1" y="248.4">0.127&quot;</text>
<text x="68.2" y="250.7">0.0254&quot;</text>
<text x="170.7" y="247.1">Part Configuration:</text>
<text x="11.1" y="255.4">Date:</text>
<text x="61.3" y="252.9">Angles=</text>
<text x="69.1" y="252.9">0.25</text>
<text x="92.5" y="255.9">Material:</text>
<text x="142.6" y="255.9">Quantity:</text>
<text x="171.9" y="255.9">Required Finish:</text>
<text x="10.9" y="262.5">Date Printed:</text>
<text x="94.2" y="262.5">File/Path:</text>
</g>
</svg>
